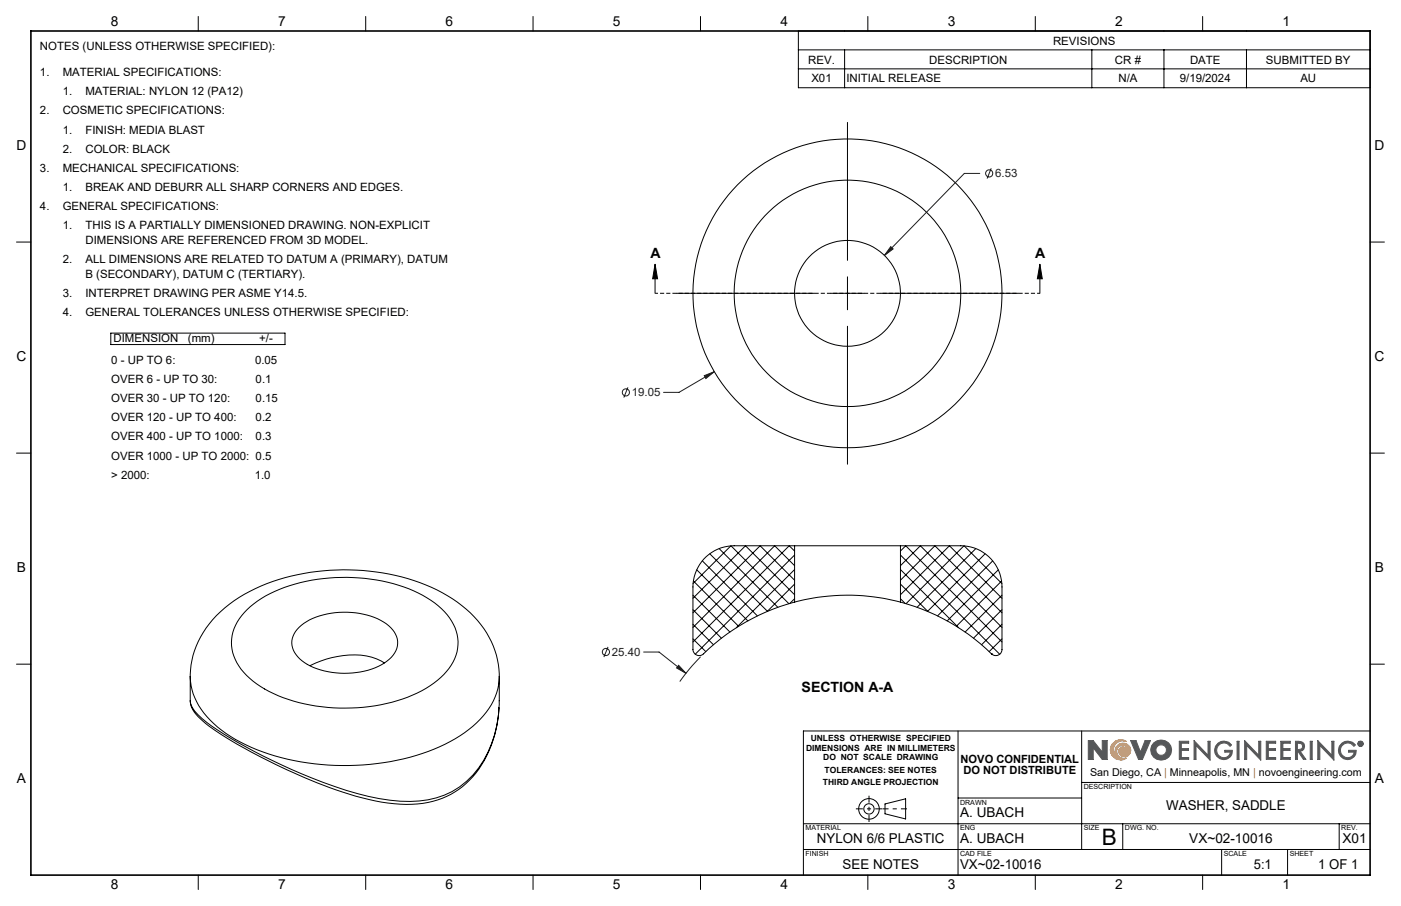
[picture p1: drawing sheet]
<svg xmlns="http://www.w3.org/2000/svg" width="432mm" height="279mm" viewBox="0 0 432 279" stroke-linecap="round" stroke-linejoin="round" font-family="sans-serif">
<g fill="none" stroke="#000" stroke-width=".31">
<path d="M61.1 5.1v4.5M112.7 5.1v4.5M164.3 5.1v4.5M215.9 5.1v4.5M267.5 5.1v4.5M319.1 5.1v4.5M370.7 5.1v4.5M5.1 74.6h4.4M422.3 74.6h4.4M5.1 139.7h4.4M422.3 139.7h4.4M213.7 179.2l13.9 13.9"/>
<path d="M214.7 175.7l15.8 15.8M216.5 173l16.9 16.9M218.8 170.8l17.7 17.7M221.7 169.2l18 18.1M225.2 168.3l-11.6 11.7M225.3 168.3l17.8 17.9M244.9 168.3h-18.6a12.7 12.7 0 0 0-12.7 12.7v19.3a1.92 1.92 0 0 0 1.1 1.7 1.92 1.92 0 0 0 2.1-.4 63.6 63.6 0 0 1 28.1-15.9M244.9 168.3h32.6M244.9 178.9l-10.6-10.6-20.7 20.7M244.9 174.4l-6.1-6.1-25.2 25.2M244.9 169.9l-1.7-1.6-29.6 29.7M244.9 171.2l-30.6 30.6"/>
<path d="M244.9 175.6l-18 18M244.9 168.3v17.4M277.5 168.3h18.6a12.7 12.7 0 0 1 12.7 12.7v19.3a1.92 1.92 0 0 1-1.2 1.7 1.92 1.92 0 0 1-2-.4M277.5 169.9l1.7-1.6 29.6 29.7M277.5 174.4l6.2-6.1 25.1 25.2M277.5 178.9l10.6-10.6 20.7 20.7M277.5 175.6l18 18M277.5 171.2l30.6 30.6M277.5 168.3v17.4M297.1 168.3l-17.8 17.9M297.2 168.3l11.6 11.7M300.7 169.2l-18.1 18.1"/>
<path d="M303.6 170.8l-17.7 17.7M306 173l-17 16.9M307.7 175.7l-15.8 15.8M308.7 179.2l-14 13.9M76.2 188a41.3 41.3 0 0 1 25.2-9.7 51.5 51.5 0 0 1 30.2 6.1 18 18 0 0 1 9.5 12.3 14 14 0 0 1-5.3 12.3 41.5 41.5 0 0 1-23.8 9.1 53.2 53.2 0 0 1-30.4-5.6 19 19 0 0 1-10.1-12.3 13.6 13.6 0 0 1 4.7-12.2zM92.2 193.4a21.5 21.5 0 0 1 16.1-4.5 18.5 18.5 0 0 1 12.7 5.3 6.3 6.3 0 0 1-1.8 9.7 24.2 24.2 0 0 1-19.3 3 13.3 13.3 0 0 1-9.5-6.4 6.1 6.1 0 0 1 1.8-7.1zM213.6 197l3.9 3.9M213.6 192.5l6.3 6.3M213.6 188l8.8 8.8M213.6 183.6l11.4 11.3M244.9 185.7a63.9 63.9 0 0 1 32.6 0M244.9 183.4l-15.1-15.1-16.2 16.2"/>
<path d="M244.9 180.1l-8.4 8.5M244.9 184.6l-1.5 1.5M277.5 185.7a63.3 63.3 0 0 1 28.1 15.9M277.5 183.4l15.1-15.1 16.2 16.2M277.5 184.6l1.5 1.5M277.5 180.1l8.5 8.5M308.8 183.6l-11.3 11.3M308.8 188l-8.8 8.8M308.8 192.5l-6.3 6.3M308.8 197l-3.9 3.9M5.1 204.8h4.4M58.6 208.6a28 28 0 0 1 12.1-22.3 60.1 60.1 0 0 1 37.1-10.5 59.5 59.5 0 0 1 33.2 9.9 28.5 28.5 0 0 1 12.9 22.9"/>
<path d="M58.6 208.6a20.8 20.8 0 0 0 8.5 15.6 57.4 57.4 0 0 0 29.8 11.3 72.1 72.1 0 0 0 43.4-7.7 26.4 26.4 0 0 0 13.1-15.3l.5-3.9M58.6 208.6v7.5M118.5 204.4a20.7 20.7 0 0 0-16.3-1.6l-3.3 1-3.3 1.5M153.9 208.6l-.1 7.5a33.7 33.7 0 0 1-10 24.8 26.9 26.9 0 0 1-20.5 6.2 96.4 96.4 0 0 1-30.4-8.5 154.1 154.1 0 0 1-29-15.7 15.2 15.2 0 0 1-5.1-5.8l-.2-1a8.6 8.6 0 0 0 3.9 6.3 128.1 128.1 0 0 0 27.7 15.8 113.6 113.6 0 0 0 29.4 9.4 29.5 29.5 0 0 0 21.8-4.1 32.1 32.1 0 0 0 12.3-24.2l.1-1M305.6 201.6h.1M422.3 204.8h4.4M295.3 225.4v44.5M333.4 225.4v36.6M422.3 225.4h-174.7v44.5M247.6 254h174.7M272.8 247.9l6.3-1.6v6.3l-6.3-1.6zM295.3 246.1h38.1"/>
<path d="M333.4 241.3h88.9M346 254v8M412.7 254v8M61.1 269.9v4.4M112.7 269.9v4.4M164.3 269.9v4.4M215.9 269.9v4.4M247.6 262h174.7M267.5 269.9v4.4M319.1 269.9v4.4M370.7 269.9v4.4M376.5 262v7.9"/>
<path d="M396.8 262v7.9"/>
<circle cx="261.2" cy="90.5" r="34.9"/>
<circle cx="261.2" cy="90.5" r="16.3"/>
<circle cx="261.2" cy="90.4" r="47.6"/>
<circle cx="267.8" cy="249.5" r="1.59"/>
<circle cx="267.8" cy="249.5" r="3.2"/>
</g>
<path d="M342.7 229.6a3.1 3.1 0 0 1 4.5-.9 2.82 2.82 0 0 0-3.9 1.7 2.82 2.82 0 0 0 2.3 3.6 2.45 2.45 0 0 1-1.1-4.2 2.45 2.45 0 0 1 4 1.5 1.88 1.88 0 0 1-1.9 2.1 1.88 1.88 0 0 1-1.8-2.2l.6-.7a1.82 1.82 0 0 1 2.4 1.5 1.89 1.89 0 0 0-2.6-2 1.89 1.89 0 0 0-.3 3.3l1.5 .6 .8-.1a3.2 3.2 0 0 1-4-.2 3.2 3.2 0 0 1-.5-4z" fill="none" stroke="#f78d2a" stroke-width=".31"/>
<g fill="none" stroke="#555759" stroke-width=".31">
<path d="M336.9 230.6v3.6h-1.5v-5.8h1.5l2.8 3.6M336.9 230.6h.1M337 230.6l2.7 3.6h1.5v-5.8h-1.5v3.6M339.7 232h.1M348.5 228.4h1.6l1.4 3.6 1.4-3.6h1.7l-2.5 5.8h-1.2zM363.5 228.6h2.9v.6h-2.3v1.7h2.2v.5h-2.2v2.2h2.3v.6h-2.9zM368 228.4l4.3 4.5v-4.3h.7v5.8l-4.4-4.5v4.3h-.6zM375.4 229.2a2.89 2.89 0 0 1 4.2 .5l-.5 .5a2.26 2.26 0 0 0-3.2-.7 2.26 2.26 0 0 0-.5 3.2 2.26 2.26 0 0 0 3.3 .4l.5-1.1h-1.7v-.6h2.3a2.78 2.78 0 0 1-4 2.5 2.78 2.78 0 0 1-.4-4.7zM381.3 228.6h.6v5.6h-.6zM383.6 228.4l4.3 4.5v-4.3h.7v5.8l-4.4-4.5v4.3h-.6zM390.3 228.6h2.9v.6h-2.3v1.7h2.2v.5h-2.2v2.2h2.3v.6h-2.9zM394.8 228.6h2.9v.6h-2.3v1.7h2.2v.5h-2.2v2.2h2.3v.6h-2.9z"/>
<path d="M399.3 228.6a2.74 2.74 0 0 1 2.6 .8l.2 .8-.3 .9-1.1 .6 1.8 2.5h-.8l-1.7-2.5h-.1v2.5h-.6zM399.9 229.2l1.1 .1a1.02 1.02 0 0 1 0 1.7l-1.1 .2zM403.8 228.6h.6v5.6h-.6zM406.2 228.4l4.3 4.5v-4.3h.6v5.8l-4.3-4.5v4.3h-.6zM413.6 229.2a2.89 2.89 0 0 1 4.2 .5l-.5 .5a2.25 2.25 0 0 0-3.3-.7 2.25 2.25 0 0 0-.2 3.4 2.25 2.25 0 0 0 3.4-.3l.1-.6h-1.6v-.6h2.3a2.79 2.79 0 0 1-4 2.5 2.79 2.79 0 0 1-.4-4.7zM419 228.9l.6 .1-.1 .4 .2 .4-.4-.4-.3 .4zM419.2 229l.3 .2-.3 .1z"/>
<circle cx="357.9" cy="231.3" r="1.64"/>
<circle cx="357.9" cy="231.3" r="3.2"/>
<circle cx="419.3" cy="229.4" r=".85"/>
<circle cx="419.3" cy="229.4" r=".71"/>
</g>
<path d="M279.5 249.4h-7.5" fill="none" stroke="#000" stroke-width=".31" stroke-dasharray="15.2 1.3 1.3 1.3" stroke-dashoffset="13.4" stroke-linecap="butt"/>
<path d="M263.8 249.4h8.1M267.8 245.4v8.1" fill="none" stroke="#000" stroke-width=".31" stroke-dasharray="15.2 1.3 1.3 1.3" stroke-dashoffset="13.1" stroke-linecap="butt"/>
<path d="M9.5 9.6h412.8v260.3h-412.8z" fill="none" stroke="#000" stroke-width=".5"/>
<path d="M343 229.1a3.2 3.2 0 0 1 4.2-.4 2.82 2.82 0 0 0-3.9 1.7 2.82 2.82 0 0 0 2.3 3.6 2.43 2.43 0 0 1-1.9-2.8 2.43 2.43 0 0 1 2.7-2 2.43 2.43 0 0 1 2.1 2.7 1.82 1.82 0 0 1-2.5 1.5 1.82 1.82 0 0 1-.9-2.7 1.73 1.73 0 0 1 2.7 1.3 1.9 1.9 0 0 0-2.6-2 1.9 1.9 0 0 0-.3 3.3l.8 .5h1.5a3.2 3.2 0 0 1-4.2-.4 3.2 3.2 0 0 1 0-4.3z" fill-rule="evenodd" fill="#f78d2a"/>
<path d="M335.4 228.4v5.8h1.5v-3.6l2.8 3.6h1.5v-5.8h-1.5v3.6l-2.8-3.6zM348.5 228.4l2.4 5.8h1.2l2.5-5.8h-1.7l-1.4 3.6-1.4-3.6zM355.6 229.1a3.1 3.1 0 0 0 .2 4.6 3.1 3.1 0 0 0 4.6-.6 3.1 3.1 0 0 0-1-4.5l-1.8-.4-1 .3zM356.2 231.3a1.65 1.65 0 0 1 3.3 0 1.65 1.65 0 0 1-3.3 0zM363.5 228.6v5.6h2.9v-.6h-2.3v-2.2h2.2v-.5h-2.2v-1.7h2.3v-.6zM368 228.4v5.8h.6v-4.3l4.4 4.5v-5.8h-.7v4.3zM375.2 229.3a2.79 2.79 0 0 0 .7 4.7 2.79 2.79 0 0 0 3.9-2.6h-2.3v.6h1.7a2.16 2.16 0 0 1-3 1.4 2.16 2.16 0 0 1-.9-3.2 2.22 2.22 0 0 1 3.8 0l.5-.5a2.92 2.92 0 0 0-4.4-.4zM381.3 228.6v5.6h.6v-5.6zM383.6 228.4v5.8h.6v-4.3l4.4 4.5v-5.8h-.7v4.3zM390.3 228.6v5.6h2.9v-.6h-2.3v-2.2h2.2v-.5h-2.2v-1.7h2.3v-.6zM394.8 228.6v5.6h2.9v-.6h-2.3v-2.2h2.2v-.5h-2.2v-1.7h2.3v-.6zM399.3 228.6v5.6h.6v-2.5l1.8 2.5h.8l-1.8-2.5 1.1-.6 .3-1.3a1.6 1.6 0 0 0-2.1-1.2zM399.9 229.2l1.3 .3 .3 .4-.3 1-1.3 .3zM403.8 228.6v5.6h.6v-5.6zM406.2 228.4v5.8h.6v-4.3l4.3 4.5v-5.8h-.6v4.3zM413.3 229.4a2.79 2.79 0 0 0 .9 4.6 2.79 2.79 0 0 0 3.8-2.6h-2.3v.6h1.6a2.18 2.18 0 0 1-3.2 1.3 2.18 2.18 0 0 1-.4-3.5 2.22 2.22 0 0 1 3.6 .4l.5-.5a2.89 2.89 0 0 0-4.5-.3zM419 228.9v.9h.2v-.4l.5 .4-.2-.4 .2-.4zM419.2 229l.3 .2-.3 .1zM418.5 229.4a.85 .85 0 0 0 1.7 0 .85 .85 0 0 0-1.7 0zM418.6 229.4a.71 .71 0 0 1 1.4 0 .71 .71 0 0 1-1.4 0z" fill-rule="evenodd" fill="#555759"/>
<g fill="none" stroke="#191924" stroke-width=".31">
<path d="M302 53.5h-4.8l-24.6 25.3M305.5 51.9l-1.3 3.2M274.5 76.1l.8 .7-2.7 2zM193.5 119.5l-1.2 3.1M217.1 115.9l3.1-1.3-2.6 2.1zM220.2 114.6l-10.9 6.4h-4.8M187.4 199.5l-1.3 3.1M198.4 201.1h4.7l8.3 6.5M209.2 205.2l2.2 2.4-2.9-1.6zM215.9 202.5l-3.4 3.7-3 4"/>
<circle cx="304.9" cy="53.5" r="1.11"/>
<circle cx="192.9" cy="121" r="1.1"/>
<circle cx="186.8" cy="201.1" r="1.1"/>
</g>
<g fill="none" stroke="#000" stroke-width=".31">
<path d="M246.1 9.6h176.2v17.5h-176.2zM246.1 15.4h176.2M260.3 15.4v11.7M336.5 15.4v11.7M358.7 15.4v11.7M384.2 15.4v11.7M246.1 21.2h176.2M261.2 37.7v42.6M201.9 81.5l.8 4.5h-1.5zM201.9 81.5v9M208.5 90.5h42.5M256.1 90.5h10.2"/>
<path d="M261.2 85.4v10.1M271.4 90.5h42.5M320.5 81.5l.7 4.5h-1.5zM320.5 81.5v9M34.1 102.7h53.7v3.6h-53.7zM261.2 100.6v42.6"/>
</g>
<path d="M320.5 90.4h-118.6" fill="none" stroke="#000" stroke-width=".31" stroke-dasharray="1.3 .6" stroke-dashoffset=".4" stroke-linecap="butt"/>
<path d="M320.5 81.5l.7 4.5h-1.5zM201.9 81.5l.8 4.5h-1.5z" fill="#000"/>
<path d="M274.5 76.1l-1.9 2.7 2.7-2zM217.1 115.9l.5 .8 2.6-2.1zM209.2 205.2l-.7 .8 2.9 1.6z" fill="#191924"/>
<text font-size="7" x="339.5" y="260.5">B</text>
<g font-size="4.4">
<text x="200.5" y="79.5">A</text>
<text x="319.1" y="79.5">A</text>
<text x="247" y="213.4">SECTION A-A</text>
</g>
<g font-size="4.2">
<text x="34.1" y="8.1">8</text>
<text x="85.7" y="8.1">7</text>
<text x="137.3" y="8.1">6</text>
<text x="188.9" y="8.1">5</text>
<text x="240.5" y="8.1">4</text>
<text x="292.1" y="8.1">3</text>
<text x="343.7" y="8.1">2</text>
<text x="395.3" y="8.1">1</text>
<text x="5.1" y="46.4">D</text>
<text x="423.7" y="46.4">D</text>
<text x="5.1" y="111.4">C</text>
<text x="423.7" y="111.4">C</text>
<text x="5.2" y="176.5">B</text>
<text x="423.8" y="176.5">B</text>
<text x="5.2" y="241.6">A</text>
<text x="423.8" y="241.6">A</text>
<text x="359.4" y="249.9">WASHER, SADDLE</text>
<text x="295.9" y="252">A. UBACH</text>
<text x="251.8" y="260">NYLON 6/6 PLASTIC</text>
<text x="295.9" y="260">A. UBACH</text>
<text x="366.5" y="260">VX~02-10016</text>
<text x="413.8" y="260">X01</text>
<text x="259.7" y="267.9">SEE NOTES</text>
<text x="295.9" y="267.9">VX~02-10016</text>
<text x="386.5" y="267.9">5:1</text>
<text x="406.3" y="267.9">1 OF 1</text>
<text x="34.1" y="274.2">8</text>
<text x="85.7" y="274.2">7</text>
<text x="137.3" y="274.2">6</text>
<text x="188.9" y="274.2">5</text>
<text x="240.5" y="274.2">4</text>
<text x="292.1" y="274.2">3</text>
<text x="343.7" y="274.2">2</text>
<text x="395.3" y="274.2">1</text>
</g>
<g font-size="3.5">
<text x="12.3" y="15.6">NOTES (UNLESS OTHERWISE SPECIFIED):</text>
<text x="324.6" y="13.8">REVISIONS</text>
<text x="12.3" y="23.5">1.</text>
<text x="19.3" y="23.5">MATERIAL SPECIFICATIONS:</text>
<text x="249.1" y="19.6">REV.</text>
<text x="286.4" y="19.6">DESCRIPTION</text>
<text x="343.6" y="19.6">CR #</text>
<text x="366.8" y="19.6">DATE</text>
<text x="390.2" y="19.6">SUBMITTED BY</text>
<text x="19.3" y="29.4">1.</text>
<text x="26.3" y="29.4">MATERIAL: NYLON 12 (PA12)</text>
<text x="250.1" y="25.4">X01</text>
<text x="260.8" y="25.4">INITIAL RELEASE</text>
<text x="344.7" y="25.4">N/A</text>
<text x="363.6" y="25.4">9/19/2024</text>
<text x="400.8" y="25.4">AU</text>
<text x="12.3" y="35.3">2.</text>
<text x="19.3" y="35.3">COSMETIC SPECIFICATIONS:</text>
<text x="19.3" y="41.2">1.</text>
<text x="26.3" y="41.2">FINISH: MEDIA BLAST</text>
<text x="19.3" y="47.1">2.</text>
<text x="26.3" y="47.1">COLOR: BLACK</text>
<text x="12.3" y="53">3.</text>
<text x="19.3" y="53">MECHANICAL SPECIFICATIONS:</text>
<text x="19.3" y="58.9">1.</text>
<text x="26.3" y="58.9">BREAK AND DEBURR ALL SHARP CORNERS AND EDGES.</text>
<text x="12.3" y="64.8">4.</text>
<text x="19.3" y="64.8">GENERAL SPECIFICATIONS:</text>
<text x="19.3" y="70.7">1.</text>
<text x="26.3" y="70.7">THIS IS A PARTIALLY DIMENSIONED DRAWING. NON-EXPLICIT</text>
<text x="26.3" y="75.3">DIMENSIONS ARE REFERENCED FROM 3D MODEL.</text>
<text x="19.3" y="81.2">2.</text>
<text x="26.3" y="81.2">ALL DIMENSIONS ARE RELATED TO DATUM A (PRIMARY), DATUM</text>
<text x="26.3" y="85.7">B (SECONDARY), DATUM C (TERTIARY).</text>
<text x="19.3" y="91.6">3.</text>
<text x="26.3" y="91.6">INTERPRET DRAWING PER ASME Y14.5.</text>
<text x="19.3" y="97.5">4.</text>
<text x="26.3" y="97.5">GENERAL TOLERANCES UNLESS OTHERWISE SPECIFIED:</text>
<text x="35" y="105.4">DIMENSION</text>
<text x="57.9" y="105.4">(mm)</text>
<text x="79.9" y="105.4">+/-</text>
<text x="34.3" y="112.2">0 - UP TO 6:</text>
<text x="78.6" y="112.2">0.05</text>
<text x="34.3" y="118.1">OVER 6 - UP TO 30:</text>
<text x="78.8" y="118.1">0.1</text>
<text x="34.3" y="124">OVER 30 - UP TO 120:</text>
<text x="78.8" y="124">0.15</text>
<text x="34.3" y="129.9">OVER 120 - UP TO 400:</text>
<text x="78.8" y="129.9">0.2</text>
<text x="34.3" y="135.8">OVER 400 - UP TO 1000:</text>
<text x="78.8" y="135.8">0.3</text>
<text x="34.3" y="141.7">OVER 1000 - UP TO 2000: 0.5</text>
<text x="34.3" y="147.6">&gt; 2000:</text>
<text x="78.5" y="147.6">1.0</text>
<text x="296.1" y="235.2">NOVO CONFIDENTIAL</text>
<text x="296.9" y="238.7">DO NOT DISTRIBUTE</text>
</g>
<g font-size="3.5" fill="#191924">
<text x="306.7" y="54.6">6.53</text>
<text x="194.7" y="122.2">19.05</text>
<text x="188.6" y="202.2">25.40</text>
</g>
<text font-size="3.3" x="336" y="239.4">San Diego, CA | Minneapolis, MN | novoengineering.com</text>
<g font-size="2.6">
<text x="248.4" y="231.5">DIMENSIONS ARE IN MILLIMETERS</text>
<text x="249.9" y="228.6">UNLESS OTHERWISE SPECIFIED</text>
<text x="253.7" y="234.4">DO NOT SCALE DRAWING</text>
<text x="254.2" y="238.5">TOLERANCES: SEE NOTES</text>
<text x="253.7" y="242.1">THIRD ANGLE PROJECTION</text>
</g>
<g font-size="2.2">
<text x="334" y="243.4">DESCRIPTION</text>
<text x="295.9" y="248.2">DRAWN</text>
<text x="248.3" y="256.1">MATERIAL</text>
<text x="295.9" y="256.1">ENG</text>
<text x="334" y="256.1">SIZE</text>
<text x="346.7" y="256.1">DWG. NO.</text>
<text x="413.4" y="256.1">REV.</text>
<text x="248.3" y="264">FINISH</text>
<text x="295.9" y="264">CAD FILE</text>
<text x="377.2" y="264">SCALE</text>
<text x="397.5" y="264">SHEET</text>
</g>
</svg>
